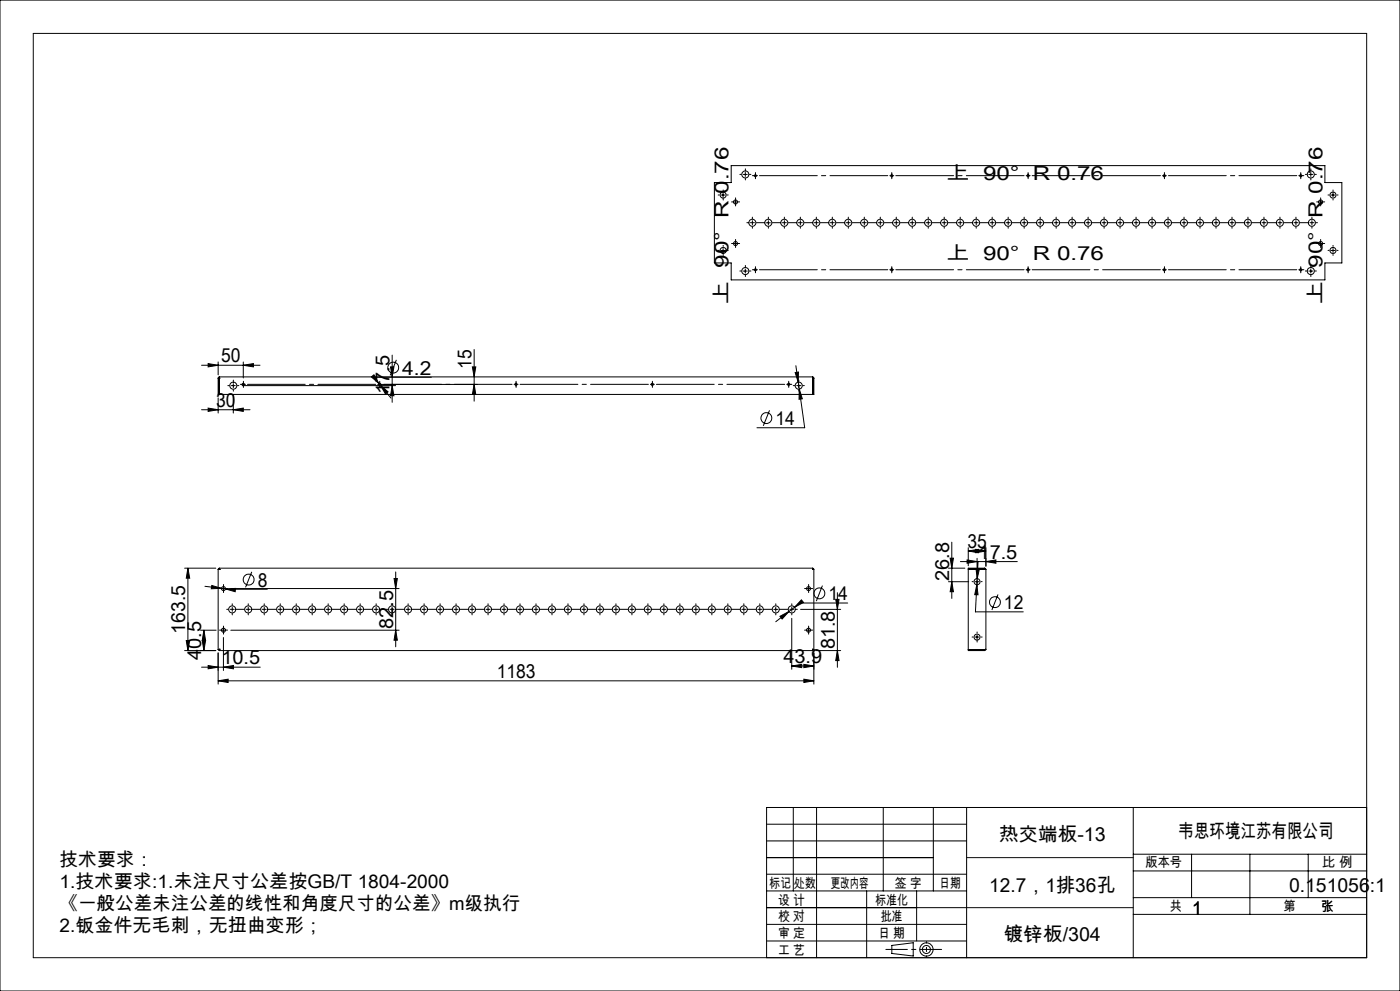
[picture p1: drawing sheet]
<svg xmlns="http://www.w3.org/2000/svg" width="420mm" height="297mm" viewBox="0 0 420 297" stroke-linecap="round" stroke-linejoin="round" font-family="sans-serif">
<g fill="none" stroke="#000" stroke-width=".3">
<path d="M0 0h420v297h-420zM216.3 58.5h1.3M216.9 57.9v1.2M219.4 49.6h178.1v5.1h5.1v24.1h-5.1v5.1h-178.1v-5.1h-5.1v-24.1h5.1zM220.7 59.9v1.2M223 52.3h1.2M223.6 51.7v1.2M348.7 52.7h1.2M349.3 52.1v1.2M392.6 52.3h1.2M393.2 51.7v1.2M396.2 59.9v1.2"/>
<path d="M399.3 58.5h1.2M399.9 57.9v1.2M216.3 75.1h1.3M216.9 74.5v1.2M220.1 73h1.2M220.1 60.5h1.2M220.7 72.4v1.2M229.9 66.8h1.2M230.5 66.1v1.3M395.6 73h1.2M395.6 60.5h1.2M396.2 72.4v1.2"/>
<path d="M399.3 75.1h1.2M399.9 74.5v1.2M223 81.2h1.2M223.6 80.6v1.2M348.7 80.9h1.2M349.3 80.3v1.2M392.6 81.2h1.2M393.2 80.6v1.2M60.5 109.5h17.5M62.4 109l3 .5-3 .5zM65.4 119.2v4.6M65.4 113.3v4.9h178.8v-4.9"/>
<path d="M65.4 113.3h.4M65.4 108.5v3.9M65.8 113.3h.1M65.8 113.3v4.9M65.9 113l-.1 .3M65.9 113l-.5 .3M65.9 113h177.8M69.4 115.6h1.2M70 118.2v5.6M70 115v1.2M72.6 115.6h46.1M73 109.5l3-.5v1z"/>
<path d="M73 108.5v4.8M111.4 113l.8-.7 1.5 2.7zM113.3 115.2h29.9M113.7 115l.4 .5M113.9 114.6v1.2M114.1 115.5l2.3 1.9-.8 .7zM114.1 115.5l3.2 3.8M117.2 110h1l-.5 3zM117.7 115.6l.5 3h-1zM117.7 106.4v14.2M118.9 107.8l-1.8 4.7M129.4 113.1h-17.3l1.6 1.9"/>
<path d="M141.7 110h1l-.5 3zM142.2 115.2l.5 3h-1zM142.2 104.7v15.5M238.5 111.7l1-.2v3zM238.8 109.6l.7 4.9M239 115.6h1.2M239.5 114.5l.3 2.1M239.6 115v1.2M239.8 116.6l.9 2.9-1 .2zM239.8 116.6l1.6 11.6h-14.3M243.7 113l.1 .3M243.7 113l.5 .3"/>
<path d="M243.8 113.3h.1M243.8 113.3v4.9M243.9 113.3h.3M243.9 113.3v4.9M60.5 122.8h14.5M62.4 122.3l3 .5-3 .5zM70 122.8l3-.5v1zM230.9 123l-1.9 4.6M55.4 170.3h9.3M56.4 170.3v24.7M56.4 170.3l.5 3h-1zM61.5 175.7l4.9 .6"/>
<path d="M63.5 175.5l2.9 .8-3 .2zM65.4 170.6l.5 .1M65.4 170.6v24.1M65.8 170.3l.1 .4M65.8 170.3h178M65.9 170.7h.1M66.4 176.3l1.2 .2M66.4 176.4h1.2M67 175.8v1.2M67.6 176.5l3.1-.1-.1 .9zM67.6 176.5l12.6 .1M69.3 176.4h50.4"/>
<path d="M75.5 171.4l-1.8 4.6M118.2 173.4h1l-.5 3zM118.7 171.4v22.4M240.4 179.8l.7 .7-2.7 1.5zM242 176.4h1.2M242.6 175.8v1.2M243.7 170.7h.1M243.8 170.3l-.1 .4M244.2 170.6l-.5 .1M244.2 170.6v24.1M246.7 175.5l-1.8 4.7M250.7 179.6h1l-.5 3z"/>
<path d="M251.2 177.6v22.4M284.6 174.3h6M284.6 170.3h4.9M285 167.3h1l-.5 3zM285.5 162.5v16.8M285.5 174.3l.5 3h-1zM288.1 168.3h17.1M290.1 167.8l3 .5-3 .5zM290.5 165.1l3-.5v1.1zM290.5 164.1v5.5M290.5 165.1h5.3M290.5 170.6h4.8"/>
<path d="M292.5 174.3h1.2M292.8 164.6l3 .5-3 .6zM292.8 170.4l1 .1-.6 2.9zM293.1 175.2l.3 3.1-1-.1zM293.1 175.2l-.5 8.2h14.4M293.1 167.3v4.5M293.1 173.7v1.2M293.2 173.4l-.1 1.8M293.4 168.4l-.2 5M295.3 170.6h.1M295.3 170.6l.5 .1M295.3 170.3l.5 .4"/>
<path d="M295.3 170.3h-4.8v24.7h4.8M295.3 170.3v.3M295.8 168.3l3-.5v1zM295.8 164.1v5.6M295.8 170.7v23.9M299.4 178.1l-1.8 4.7M55.4 195h9.3M55.9 192h1l-.5 3zM60.2 188.9h4.6M60.5 200h17.6M60.7 192h1l-.5 3zM61.2 188.9v6.1"/>
<path d="M61.2 188.9l.5 3h-1zM62.4 199.5l3 .5-3 .4zM65.4 195.7v9.3M65.4 194.7h.4M65.8 195h178M65.8 194.7v.3M65.9 194.6l-.5 .1M65.9 194.6l-.1 .1M65.9 194.6l-.1 .4M65.9 194.6h.1M66.4 188.9h1.2M67 200l3-.5v.9z"/>
<path d="M67 188.3v1.2M67 191.1v9.8M69.3 188.9h50.4M118.7 188.9l.5 3h-1zM232.1 182.6h1.2M232.7 182v1.2M234 184.7l2.7-1.4-2.1 2.2zM236.7 183.3l-4 3M237.5 199.6l3-.5v1zM237.5 185.3v15.3M237.5 199.6h6.7M238.4 182l-1.7 1.3"/>
<path d="M240.2 182.6h12M241.2 199.1l3 .5-3 .5zM242 188.9h1.2M242.6 188.3v1.2M243.7 194.6l.5 .1M243.7 194.6l.1 .4M243.7 194.6h.1M244.2 195.7v9.3M244.9 195h7.3M251.2 195l.5 3h-1zM254.3 180.7h-14.3l-1.6 1.3M290.5 194.7h4.8"/>
<path d="M292.5 190.9h1.2M293.1 190.3v1.3M295.3 194.7h.1M295.3 194.7v.3M295.4 194.7h-.1M295.8 194.6l-.5 .1M295.8 194.6l-.5 .4M65.4 204l3-.5v1zM65.4 204h178.8M241.2 203.5l3 .5-3 .5zM230 257h50M230 252h60"/>
<path d="M230 247h60M230 242h180v45h-180zM238 242v25M245 242v45M265 242v25M280 242v25M290 242v45M340 242v45M340 256h70M357.5 256v13M375 256v18M392.5 256v13"/>
<path d="M230 277h60M230 272h60M230 262h60M230 267h60M260 267v20M275 267v15M340 274h70M340 269h70M340 261h70M230 282h60M267.5 283.3l6.5-.8v4l-6.5-.8z"/>
<circle cx="216.9" cy="58.5" r=".91"/>
<circle cx="223.6" cy="52.3" r="1.06"/>
<circle cx="226.6" cy="52.7" r=".31"/>
<circle cx="267.5" cy="52.7" r=".32"/>
<circle cx="308.4" cy="52.7" r=".32"/>
<circle cx="349.3" cy="52.7" r=".31"/>
<circle cx="390.2" cy="52.7" r=".32"/>
<circle cx="393.2" cy="52.3" r="1.06"/>
<circle cx="399.9" cy="58.5" r=".9"/>
<circle cx="216.9" cy="75" r=".9"/>
<circle cx="220.7" cy="60.5" r=".6"/>
<circle cx="220.7" cy="73" r=".6"/>
<circle cx="225.7" cy="66.8" r="1.05"/>
<circle cx="230.5" cy="66.8" r="1.05"/>
<circle cx="235.3" cy="66.8" r="1.05"/>
<circle cx="240.1" cy="66.8" r="1.05"/>
<circle cx="244.9" cy="66.8" r="1.05"/>
<circle cx="249.7" cy="66.8" r="1.05"/>
<circle cx="254.5" cy="66.8" r="1.06"/>
<circle cx="259.3" cy="66.8" r="1.06"/>
<circle cx="264.1" cy="66.8" r="1.06"/>
<circle cx="268.8" cy="66.8" r="1.06"/>
<circle cx="273.6" cy="66.8" r="1.06"/>
<circle cx="278.4" cy="66.8" r="1.06"/>
<circle cx="283.2" cy="66.8" r="1.06"/>
<circle cx="288" cy="66.8" r="1.06"/>
<circle cx="292.8" cy="66.8" r="1.06"/>
<circle cx="297.6" cy="66.8" r="1.06"/>
<circle cx="302.4" cy="66.8" r="1.06"/>
<circle cx="307.2" cy="66.8" r="1.06"/>
<circle cx="312" cy="66.8" r="1.06"/>
<circle cx="316.8" cy="66.8" r="1.06"/>
<circle cx="321.6" cy="66.8" r="1.05"/>
<circle cx="326.4" cy="66.8" r="1.05"/>
<circle cx="331.2" cy="66.8" r="1.05"/>
<circle cx="336" cy="66.8" r="1.05"/>
<circle cx="340.8" cy="66.8" r="1.05"/>
<circle cx="345.6" cy="66.8" r="1.05"/>
<circle cx="350.4" cy="66.8" r="1.06"/>
<circle cx="355.2" cy="66.8" r="1.06"/>
<circle cx="360" cy="66.8" r="1.06"/>
<circle cx="364.8" cy="66.8" r="1.06"/>
<circle cx="369.6" cy="66.8" r="1.06"/>
<circle cx="374.4" cy="66.8" r="1.06"/>
<circle cx="379.2" cy="66.8" r="1.06"/>
<circle cx="384" cy="66.8" r="1.06"/>
<circle cx="388.8" cy="66.8" r="1.06"/>
<circle cx="393.6" cy="66.8" r="1.06"/>
<circle cx="396.2" cy="73" r=".61"/>
<circle cx="396.2" cy="60.5" r=".61"/>
<circle cx="399.9" cy="75.1" r=".91"/>
<circle cx="223.6" cy="81.2" r="1.06"/>
<circle cx="226.6" cy="80.8" r=".31"/>
<circle cx="267.5" cy="80.9" r=".32"/>
<circle cx="308.4" cy="80.9" r=".32"/>
<circle cx="349.3" cy="80.8" r=".31"/>
<circle cx="390.2" cy="80.9" r=".32"/>
<circle cx="393.2" cy="81.2" r="1.06"/>
<circle cx="70" cy="115.6" r="1.05"/>
<circle cx="73" cy="115.2" r=".32"/>
<circle cx="113.9" cy="115.2" r=".32"/>
<circle cx="118" cy="110.2" r="1.63"/>
<circle cx="154.8" cy="115.2" r=".31"/>
<circle cx="195.7" cy="115.2" r=".32"/>
<circle cx="236.6" cy="115.2" r=".32"/>
<circle cx="239.6" cy="115.6" r="1.05"/>
<circle cx="229.9" cy="125.3" r="1.63"/>
<circle cx="67" cy="176.4" r=".59"/>
<circle cx="74.6" cy="173.7" r="1.64"/>
<circle cx="242.6" cy="176.4" r=".59"/>
<circle cx="245.8" cy="177.8" r="1.63"/>
<circle cx="293.1" cy="174.3" r=".91"/>
<circle cx="67" cy="188.9" r=".6"/>
<circle cx="69.7" cy="182.6" r="1.07"/>
<circle cx="74.5" cy="182.6" r="1.07"/>
<circle cx="79.2" cy="182.6" r="1.05"/>
<circle cx="84" cy="182.6" r="1.06"/>
<circle cx="88.8" cy="182.6" r="1.06"/>
<circle cx="93.6" cy="182.6" r="1.06"/>
<circle cx="98.4" cy="182.6" r="1.06"/>
<circle cx="103.2" cy="182.6" r="1.06"/>
<circle cx="108" cy="182.6" r="1.06"/>
<circle cx="112.8" cy="182.6" r="1.07"/>
<circle cx="117.6" cy="182.6" r="1.07"/>
<circle cx="122.4" cy="182.6" r="1.07"/>
<circle cx="127.2" cy="182.6" r="1.07"/>
<circle cx="132" cy="182.6" r="1.07"/>
<circle cx="136.8" cy="182.6" r="1.07"/>
<circle cx="141.6" cy="182.6" r="1.07"/>
<circle cx="146.4" cy="182.6" r="1.07"/>
<circle cx="151.2" cy="182.6" r="1.07"/>
<circle cx="156" cy="182.6" r="1.07"/>
<circle cx="160.8" cy="182.6" r="1.07"/>
<circle cx="165.6" cy="182.6" r="1.07"/>
<circle cx="170.4" cy="182.6" r="1.07"/>
<circle cx="175.2" cy="182.6" r="1.07"/>
<circle cx="180" cy="182.6" r="1.06"/>
<circle cx="184.8" cy="182.6" r="1.06"/>
<circle cx="189.5" cy="182.6" r="1.06"/>
<circle cx="194.3" cy="182.6" r="1.06"/>
<circle cx="199.1" cy="182.6" r="1.06"/>
<circle cx="203.9" cy="182.6" r="1.06"/>
<circle cx="208.7" cy="182.6" r="1.06"/>
<circle cx="213.5" cy="182.6" r="1.07"/>
<circle cx="218.3" cy="182.6" r="1.07"/>
<circle cx="223.1" cy="182.6" r="1.07"/>
<circle cx="227.9" cy="182.6" r="1.07"/>
<circle cx="232.7" cy="182.6" r="1.07"/>
<circle cx="237.5" cy="182.6" r="1.07"/>
<circle cx="242.6" cy="188.9" r=".6"/>
<circle cx="293.1" cy="190.9" r=".91"/>
<circle cx="298.5" cy="180.5" r="1.63"/>
<circle cx="277.9" cy="284.6" r="2"/>
<circle cx="277.9" cy="284.6" r="1.22"/>
</g>
<g fill="none" stroke="#000" stroke-width=".3" stroke-dasharray="30.5 1.3 1.3 1.3">
<path d="M215.7 58.4h-.3M217 57.2v-.3M217 59.7v.3M218.2 58.4h.3M220.7 59.9v-.6M222.4 52.3h-.4M223.6 51.1v-.5M223.6 53.5v.4M224.8 52.3h.5M226 52.6h-.3M226.6 52.6v-.6M226.6 52.6h-.6"/>
<path d="M226.6 52.6v.6M226.6 52.6h.6M226.6 52v-.3M226.6 53.2v.4M267.5 52.6v-.6M267.5 52.6h-.6M267.5 52.6v.6M267.5 52.6h.6M267.5 52v-.3M267.5 53.2v.4M308.4 52.6v-.6M308.4 52.6h-.6"/>
<path d="M308.4 52.6v.6M308.4 52.6h.6M308.4 52v-.3M308.4 53.2v.4M349.3 52v-.3M349.3 53.2v.4M390.2 52.6v-.6M390.2 52.6h-.6M390.2 52.6v.6M390.2 52.6h.6M390.2 52v-.3M390.2 53.2v.4"/>
<path d="M390.8 52.6h.4M392 52.3h-.4M393.3 51.1v-.5M393.3 53.5v.4M394.5 52.3h.4M396.2 59.9v-.6M398.7 58.4h-.3M399.9 57.2v-.3M399.9 59.7v.3M401.1 58.4h.3M215.7 75h-.3M217 73.8v-.3"/>
<path d="M217 76.3v.3M218.2 75h.3M220.1 73h-.6M220.1 60.5h-.6M220.7 72.4v-.6M220.7 73.6v.6M220.7 61.1v.6M221.3 73h.6M221.3 60.5h.6M224.5 66.7h-.4M225.7 66.7v-.6M225.7 66.7h-.6"/>
<path d="M225.7 66.7v.6M225.7 66.7h.6M225.7 65.5v-.4M225.7 68v.4M226.9 66.7h2.4M230.5 65.5v-.4M230.5 68v.4M231.7 66.7h2.4M235.3 66.7v-.6M235.3 66.7h-.6M235.3 66.7v.6M235.3 66.7h.6"/>
<path d="M235.3 65.5v-.4M235.3 68v.4M236.5 66.7h2.4M240.1 66.7v-.6M240.1 66.7h-.6M240.1 66.7v.6M240.1 66.7h.6M240.1 65.5v-.4M240.1 68v.4M241.3 66.7h2.4M244.9 66.7v-.6M244.9 66.7h-.6"/>
<path d="M244.9 66.7v.6M244.9 66.7h.6M244.9 65.5v-.4M244.9 68v.4M246.1 66.7h2.4M249.7 66.7v-.6M249.7 66.7h-.6M249.7 66.7v.6M249.7 66.7h.6M249.7 65.5v-.4M249.7 68v.4M250.9 66.7h2.4"/>
<path d="M254.5 66.7v-.6M254.5 66.7h-.6M254.5 66.7v.6M254.5 66.7h.6M254.5 65.5v-.4M254.5 68v.4M255.7 66.7h2.4M259.3 66.7v-.6M259.3 66.7h-.6M259.3 66.7v.6M259.3 66.7h.6M259.3 65.5v-.4"/>
<path d="M259.3 68v.4M260.5 66.7h2.4M264.1 66.7v-.6M264.1 66.7h-.6M264.1 66.7v.6M264.1 66.7h.6M264.1 65.5v-.4M264.1 68v.4M265.3 66.7h2.4M268.9 66.7v-.6M268.9 66.7h-.6M268.9 66.7v.6"/>
<path d="M268.9 66.7h.6M268.9 65.5v-.4M268.9 68v.4M270.1 66.7h2.4M273.7 66.7v-.6M273.7 66.7h-.6M273.7 66.7v.6M273.7 66.7h.6M273.7 65.5v-.4M273.7 68v.4M274.9 66.7h2.4M278.5 66.7v-.6"/>
<path d="M278.5 66.7h-.6M278.5 66.7v.6M278.5 66.7h.6M278.5 65.5v-.4M278.5 68v.4M279.7 66.7h2.4M283.3 66.7v-.6M283.3 66.7h-.6M283.3 66.7v.6M283.3 66.7h.6M283.3 65.5v-.4M283.3 68v.4"/>
<path d="M284.5 66.7h2.4M288.1 66.7v-.6M288.1 66.7h-.6M288.1 66.7v.6M288.1 66.7h.6M288.1 65.5v-.4M288.1 68v.4M289.3 66.7h2.4M292.9 66.7v-.6M292.9 66.7h-.6M292.9 66.7v.6M292.9 66.7h.6"/>
<path d="M292.9 65.5v-.4M292.9 68v.4M294.1 66.7h2.3M297.7 66.7v-.6M297.7 66.7h-.6M297.7 66.7v.6M297.7 66.7h.6M297.7 65.5v-.4M297.7 68v.4M298.9 66.7h2.3M302.5 66.7v-.6M302.5 66.7h-.7"/>
<path d="M302.5 66.7v.6M302.5 66.7h.6M302.5 65.5v-.4M302.5 68v.4M303.7 66.7h2.3M307.2 66.7v-.6M307.2 66.7h-.6M307.2 66.7v.6M307.2 66.7h.7M307.2 65.5v-.4M307.2 68v.4M308.5 66.7h2.3"/>
<path d="M312 66.7v-.6M312 66.7h-.6M312 66.7v.6M312 66.7h.6M312 65.5v-.4M312 68v.4M313.3 66.7h2.3M316.8 66.7v-.6M316.8 66.7h-.6M316.8 66.7v.6M316.8 66.7h.6M316.8 65.5v-.4"/>
<path d="M316.8 68v.4M318 66.7h2.4M321.6 66.7v-.6M321.6 66.7h-.6M321.6 66.7v.6M321.6 66.7h.6M321.6 65.5v-.4M321.6 68v.4M322.8 66.7h2.4M326.4 66.7v-.6M326.4 66.7h-.6M326.4 66.7v.6"/>
<path d="M326.4 66.7h.6M326.4 65.5v-.4M326.4 68v.4M327.6 66.7h2.4M331.2 66.7v-.6M331.2 66.7h-.6M331.2 66.7v.6M331.2 66.7h.6M331.2 65.5v-.4M331.2 68v.4M332.4 66.7h2.4M336 66.7v-.6"/>
<path d="M336 66.7h-.6M336 66.7v.6M336 66.7h.6M336 65.5v-.4M336 68v.4M337.2 66.7h2.4M340.8 66.7v-.6M340.8 66.7h-.6M340.8 66.7v.6M340.8 66.7h.6M340.8 65.5v-.4M340.8 68v.4"/>
<path d="M342 66.7h2.4M345.6 66.7v-.6M345.6 66.7h-.6M345.6 66.7v.6M345.6 66.7h.6M345.6 65.5v-.4M345.6 68v.4M346.8 66.7h2.4M350.4 66.7v-.6M350.4 66.7h-.6M350.4 66.7v.6M350.4 66.7h.6"/>
<path d="M350.4 65.5v-.4M350.4 68v.4M351.6 66.7h2.4M355.2 66.7v-.6M355.2 66.7h-.6M355.2 66.7v.6M355.2 66.7h.6M355.2 65.5v-.4M355.2 68v.4M356.4 66.7h2.4M360 66.7v-.6M360 66.7h-.6"/>
<path d="M360 66.7v.6M360 66.7h.6M360 65.5v-.4M360 68v.4M361.2 66.7h2.4M364.8 66.7v-.6M364.8 66.7h-.6M364.8 66.7v.6M364.8 66.7h.6M364.8 65.5v-.4M364.8 68v.4M366 66.7h2.4"/>
<path d="M369.6 66.7v-.6M369.6 66.7h-.6M369.6 66.7v.6M369.6 66.7h.6M369.6 65.5v-.4M369.6 68v.4M370.8 66.7h2.4M374.4 66.7v-.6M374.4 66.7h-.6M374.4 66.7v.6M374.4 66.7h.6M374.4 65.5v-.4"/>
<path d="M374.4 68v.4M375.6 66.7h2.4M379.2 66.7v-.6M379.2 66.7h-.6M379.2 66.7v.6M379.2 66.7h.6M379.2 65.5v-.4M379.2 68v.4M380.4 66.7h2.4M384 66.7v-.6M384 66.7h-.6M384 66.7v.6"/>
<path d="M384 66.7h.6M384 65.5v-.4M384 68v.4M385.2 66.7h2.4M388.8 66.7v-.6M388.8 66.7h-.6M388.8 66.7v.6M388.8 66.7h.6M388.8 65.5v-.4M388.8 68v.4M390 66.7h2.4M393.6 66.7v-.6"/>
<path d="M393.6 66.7h-.6M393.6 66.7v.6M393.6 66.7h.6M393.6 65.5v-.4M393.6 68v.4M394.8 66.7h.4M395.6 73h-.6M395.6 60.5h-.6M396.2 72.4v-.6M396.2 73.6v.6M396.2 61.1v.6M396.8 73h.6"/>
<path d="M396.8 60.5h.6M398.7 75h-.3M399.9 73.8v-.3M399.9 76.3v.3M401.1 75h.3M222.4 81.2h-.4M223.6 80v-.4M223.6 82.4v.5M224.8 81.2h.5M226 80.8h-.3M226.6 80.8v-.6M226.6 80.8h-.6"/>
<path d="M226.6 80.8v.6M226.6 80.8h.6M226.6 80.2v-.3M226.6 81.4v.4M267.5 80.8v-.6M267.5 80.8h-.6M267.5 80.8v.6M267.5 80.8h.6M267.5 80.2v-.3M267.5 81.4v.4M308.4 80.8v-.6M308.4 80.8h-.6"/>
<path d="M308.4 80.8v.6M308.4 80.8h.6M308.4 80.2v-.3M308.4 81.4v.4M349.3 80.2v-.3M349.3 81.4v.4M390.2 80.8v-.6M390.2 80.8h-.6M390.2 80.8v.6M390.2 80.8h.6M390.2 80.2v-.3M390.2 81.4v.4"/>
<path d="M390.8 80.8h.4M392 81.2h-.4M393.3 80v-.4M393.3 82.4v.5M394.5 81.2h.4M68.8 115.6h-.5M70 114.4v-.5M70 116.8v.4M71.2 115.6h.5M72.4 115.2h-.3M73 115.2v-.6M73 115.2h-.6"/>
<path d="M73 115.2v.6M73 115.2h.6M73 114.6v-.3M73 115.8v.3M113.9 114.6v-.3M113.9 115.8v.3M154.8 115.2v-.6M154.8 115.2h-.6M154.8 115.2v.6M154.8 115.2h.6M154.8 114.6v-.3M154.8 115.8v.3"/>
<path d="M195.7 115.2v-.6M195.7 115.2h-.6M195.7 115.2v.6M195.7 115.2h.6M195.7 114.6v-.3M195.7 115.8v.3M236.6 115.2v-.6M236.6 115.2h-.6M236.6 115.2v.6M236.6 115.2h.6M236.6 114.6v-.3M236.6 115.8v.3"/>
<path d="M237.2 115.2h.3M238.4 115.6h-.4M239.6 114.4v-.5M239.6 116.8v.4M240.8 115.6h.5M66.5 176.4h-.7M67.1 175.8v-.6M67.1 177v.6M67.7 176.4h.6M242 176.4h-.6M242.6 175.8v-.6M242.6 177v.6"/>
<path d="M243.2 176.4h.6M291.9 174.3h-.3M293.1 173.1v-.3M293.1 175.5v.3M294.3 174.3h.3M66.5 188.8h-.7M67.1 188.2v-.6M67.1 189.5v.6M67.7 188.8h.6M68.5 182.6h-.5M69.7 182.6v-.6M69.7 182.6h-.6"/>
<path d="M69.7 182.6v.6M69.7 182.6h.6M69.7 181.4v-.4M69.7 183.8v.5M70.9 182.6h2.4M74.5 182.6v-.6M74.5 182.6h-.6M74.5 182.6v.6M74.5 182.6h.6M74.5 181.4v-.4M74.5 183.8v.5M75.7 182.6h2.4"/>
<path d="M79.3 182.6v-.6M79.3 182.6h-.6M79.3 182.6v.6M79.3 182.6h.6M79.3 181.4v-.4M79.3 183.8v.5M80.5 182.6h2.4M84.1 182.6v-.6M84.1 182.6h-.6M84.1 182.6v.6M84.1 182.6h.6M84.1 181.4v-.4"/>
<path d="M84.1 183.8v.5M85.3 182.6h2.4M88.9 182.6v-.6M88.9 182.6h-.6M88.9 182.6v.6M88.9 182.6h.6M88.9 181.4v-.4M88.9 183.8v.5M90.1 182.6h2.3M93.7 182.6v-.6M93.7 182.6h-.6M93.7 182.6v.6"/>
<path d="M93.7 182.6h.6M93.7 181.4v-.4M93.7 183.8v.5M94.9 182.6h2.3M98.5 182.6v-.6M98.5 182.6h-.7M98.5 182.6v.6M98.5 182.6h.6M98.5 181.4v-.4M98.5 183.8v.5M99.7 182.6h2.3M103.3 182.6v-.6"/>
<path d="M103.3 182.6h-.7M103.3 182.6v.6M103.3 182.6h.6M103.3 181.4v-.4M103.3 183.8v.5M104.5 182.6h2.3M108 182.6v-.6M108 182.6h-.6M108 182.6v.6M108 182.6h.7M108 181.4v-.4M108 183.8v.5"/>
<path d="M109.3 182.6h2.3M112.8 182.6v-.6M112.8 182.6h-.6M112.8 182.6v.6M112.8 182.6h.6M112.8 181.4v-.4M112.8 183.8v.5M114.1 182.6h2.3M117.6 182.6v-.6M117.6 182.6h-.6M117.6 182.6v.6M117.6 182.6h.6"/>
<path d="M117.6 181.4v-.4M117.6 183.8v.5M118.8 182.6h2.4M122.4 182.6v-.6M122.4 182.6h-.6M122.4 182.6v.6M122.4 182.6h.6M122.4 181.4v-.4M122.4 183.8v.5M123.6 182.6h2.4M127.2 182.6v-.6M127.2 182.6h-.6"/>
<path d="M127.2 182.6v.6M127.2 182.6h.6M127.2 181.4v-.4M127.2 183.8v.5M128.4 182.6h2.4M132 182.6v-.6M132 182.6h-.6M132 182.6v.6M132 182.6h.6M132 181.4v-.4M132 183.8v.5M133.2 182.6h2.4"/>
<path d="M136.8 182.6v-.6M136.8 182.6h-.6M136.8 182.6v.6M136.8 182.6h.6M136.8 181.4v-.4M136.8 183.8v.5M138 182.6h2.4M141.6 182.6v-.6M141.6 182.6h-.6M141.6 182.6v.6M141.6 182.6h.6M141.6 181.4v-.4"/>
<path d="M141.6 183.8v.5M142.8 182.6h2.4M146.4 182.6v-.6M146.4 182.6h-.6M146.4 182.6v.6M146.4 182.6h.6M146.4 181.4v-.4M146.4 183.8v.5M147.6 182.6h2.4M151.2 182.6v-.6M151.2 182.6h-.6M151.2 182.6v.6"/>
<path d="M151.2 182.6h.6M151.2 181.4v-.4M151.2 183.8v.5M152.4 182.6h2.4M156 182.6v-.6M156 182.6h-.6M156 182.6v.6M156 182.6h.6M156 181.4v-.4M156 183.8v.5M157.2 182.6h2.4M160.8 182.6v-.6"/>
<path d="M160.8 182.6h-.6M160.8 182.6v.6M160.8 182.6h.6M160.8 181.4v-.4M160.8 183.8v.5M162 182.6h2.4M165.6 182.6v-.6M165.6 182.6h-.6M165.6 182.6v.6M165.6 182.6h.6M165.6 181.4v-.4M165.6 183.8v.5"/>
<path d="M166.8 182.6h2.4M170.4 182.6v-.6M170.4 182.6h-.6M170.4 182.6v.6M170.4 182.6h.6M170.4 181.4v-.4M170.4 183.8v.5M171.6 182.6h2.4M175.2 182.6v-.6M175.2 182.6h-.6M175.2 182.6v.6M175.2 182.6h.6"/>
<path d="M175.2 181.4v-.4M175.2 183.8v.5M176.4 182.6h2.4M180 182.6v-.6M180 182.6h-.6M180 182.6v.6M180 182.6h.6M180 181.4v-.4M180 183.8v.5M181.2 182.6h2.4M184.8 182.6v-.6M184.8 182.6h-.6"/>
<path d="M184.8 182.6v.6M184.8 182.6h.6M184.8 181.4v-.4M184.8 183.8v.5M186 182.6h2.4M189.6 182.6v-.6M189.6 182.6h-.6M189.6 182.6v.6M189.6 182.6h.6M189.6 181.4v-.4M189.6 183.8v.5M190.8 182.6h2.4"/>
<path d="M194.4 182.6v-.6M194.4 182.6h-.6M194.4 182.6v.6M194.4 182.6h.6M194.4 181.4v-.4M194.4 183.8v.5M195.6 182.6h2.4M199.2 182.6v-.6M199.2 182.6h-.6M199.2 182.6v.6M199.2 182.6h.6M199.2 181.4v-.4"/>
<path d="M199.2 183.8v.5M200.4 182.6h2.4M204 182.6v-.6M204 182.6h-.6M204 182.6v.6M204 182.6h.6M204 181.4v-.4M204 183.8v.5M205.2 182.6h2.4M208.8 182.6v-.6M208.8 182.6h-.6M208.8 182.6v.6"/>
<path d="M208.8 182.6h.6M208.8 181.4v-.4M208.8 183.8v.5M210 182.6h2.4M213.6 182.6v-.6M213.6 182.6h-.6M213.6 182.6v.6M213.6 182.6h.6M213.6 181.4v-.4M213.6 183.8v.5M214.8 182.6h2.3M218.4 182.6v-.6"/>
<path d="M218.4 182.6h-.6M218.4 182.6v.6M218.4 182.6h.6M218.4 181.4v-.4M218.4 183.8v.5M219.6 182.6h2.3M223.2 182.6v-.6M223.2 182.6h-.7M223.2 182.6v.6M223.2 182.6h.6M223.2 181.4v-.4M223.2 183.8v.5"/>
<path d="M224.4 182.6h2.3M227.9 182.6v-.6M227.9 182.6h-.6M227.9 182.6v.6M227.9 182.6h.7M227.9 181.4v-.4M227.9 183.8v.5M229.2 182.6h2.3M232.7 181.4v-.4M232.7 183.8v.5M234 182.6h2.3M237.5 182.6v-.6"/>
<path d="M237.5 182.6h-.6M237.5 182.6v.6M237.5 182.6h.6M237.5 181.4v-.4M237.5 183.8v.5M238.7 182.6h.5M242 188.8h-.6M242.6 188.2v-.6M242.6 189.5v.6M243.2 188.8h.6M291.9 190.9h-.3M293.1 189.7v-.3"/>
<path d="M293.1 192.1v.3M294.3 190.9h.3"/>
</g>
<path d="M227.8 52.6h38.5M268.7 52.6h38.5M309.6 52.6h38.5M350.5 52.6h38.5M227.8 80.8h38.5M268.7 80.8h38.5M309.6 80.8h38.5M350.5 80.8h38.5M74.2 115.2h38.5M115.1 115.2h38.5M156 115.2h38.5M196.9 115.2h38.5" fill="none" stroke="#000" stroke-width=".3" stroke-dasharray="30.5 1.3 1.3 1.3" stroke-dashoffset="13.1"/>
<path d="M265.8 284.5h16.7" fill="none" stroke="#000" stroke-width=".3" stroke-dasharray="30.5 1.3 1.3 1.3" stroke-dashoffset="24"/>
<path d="M277.9 282.2v4.7" fill="none" stroke="#000" stroke-width=".3" stroke-dasharray="30.5 1.3 1.3 1.3" stroke-dashoffset="30"/>
<path d="M10 10h400v277h-400zM290 257h50M290 272h50" fill="none" stroke="#0a0605" stroke-width=".3"/>
<g fill="#000">
<path d="M285 167.3h1l-.5 3zM285.5 174.3l.5 3h-1z"/>
<path d="M290.5 165.1l3-.5v1.1zM292.8 164.6l3 .5-3 .6z"/>
<path d="M55.9 192h1l-.5 3zM56.4 170.3l.5 3h-1zM251.2 195l.5 3h-1zM250.7 179.6h1l-.5 3zM118.7 188.9l.5 3h-1zM118.2 173.4h1l-.5 3zM60.7 192h1l-.5 3zM61.2 188.9l.5 3h-1zM142.2 115.2l.5 3h-1zM141.7 110h1l-.5 3zM117.7 115.6l.5 3h-1zM117.2 110h1l-.5 3z"/>
<path d="M237.5 199.6l3-.5v1zM241.2 199.1l3 .5-3 .5zM234 184.7l.6 .8 2.1-2.2zM240.4 179.8l-2 2.2 2.7-1.5zM62.4 199.5l3 .5-3 .4zM67 200l3-.5v.9zM63.5 175.5l-.1 1 3-.2zM67.6 176.5l3 .8 .1-.9zM290.1 167.8l3 .5-3 .5zM295.8 168.3l3-.5v1zM292.8 170.4l.4 3 .6-2.9zM293.1 175.2l-.7 3 1 .1zM62.4 109l3 .5-3 .5zM73 109.5l3-.5v1zM238.5 111.7l1 2.8v-3zM239.8 116.6l-.1 3.1 1-.2zM114.1 115.5l1.5 2.6 .8-.7zM111.4 113l2.3 2-1.5-2.7z"/>
<path d="M241.2 203.5l3 .5-3 .5zM65.4 204l3-.5v1zM70 122.8l3-.5v1zM62.4 122.3l3 .5-3 .5z"/>
</g>
<g font-size="5.8">
<text x="283.7" y="53.8">上 90° R 0.76</text>
<text x="283.7" y="78">上 90° R 0.76</text>
<text x="218.6" y="91.5" transform="rotate(-90 218.6 91.5)">上 90° R 0.76</text>
<text x="396.8" y="91.5" transform="rotate(-90 396.8 91.5)">上 90° R 0.76</text>
<text x="66.3" y="108.6">50</text>
<text x="120.7" y="112.2">4.2</text>
<text x="141.4" y="110.6" transform="rotate(-90 141.4 110.6)">15</text>
<text x="116.9" y="118" transform="rotate(-90 116.9 118)">17.5</text>
<text x="64.8" y="122">30</text>
<text x="232.6" y="127.4">14</text>
<text x="290.2" y="164.3">35</text>
<text x="293.6" y="167.5">17.5</text>
<text x="77.3" y="175.8">8</text>
<text x="248.5" y="179.9">14</text>
<text x="284.7" y="174.1" transform="rotate(-90 284.7 174.1)">26.8</text>
<text x="301.2" y="182.5">12</text>
<text x="55.6" y="189.9" transform="rotate(-90 55.6 189.9)">163.5</text>
<text x="117.9" y="188.4" transform="rotate(-90 117.9 188.4)">82.5</text>
<text x="60.4" y="197.7" transform="rotate(-90 60.4 197.7)">40.5</text>
<text x="250.4" y="194.6" transform="rotate(-90 250.4 194.6)">81.8</text>
<text x="66.4" y="199.1">10.5</text>
<text x="149" y="203.2">1183</text>
<text x="235" y="198.8">43.9</text>
<text x="353.6" y="251.1">韦思环境江苏有限公司</text>
<text x="299.7" y="252.1">热交端板-13</text>
<text x="296.8" y="267.2">12.7，1排36孔</text>
<text x="386.7" y="267.2">0.151056:1</text>
<text x="357.6" y="274.2">1</text>
<text x="301.2" y="282.1">镀锌板/304</text>
</g>
<g font-size="5.6">
<text x="17.9" y="259.4">技术要求：</text>
<text x="17.9" y="266.1">1.技术要求:1.未注尺寸公差按GB/T 1804-2000</text>
<text x="17.9" y="272.7">《一般公差未注公差的线性和角度尺寸的公差》m级执行</text>
<text x="17.9" y="279.4">2.钣金件无毛刺，无扭曲变形；</text>
</g>
<g font-size="4.1">
<text x="343.7" y="259.9">版本号</text>
<text x="396.6" y="259.9">比 例</text>
<text x="230.9" y="266.1">标记</text>
<text x="238.3" y="266.1">处数</text>
<text x="249.2" y="266.1">更改内容</text>
<text x="268.4" y="266.2">签 字</text>
<text x="281.7" y="266.2">日期</text>
<text x="233.4" y="271.2">设 计</text>
<text x="262.6" y="271.2">标准化</text>
<text x="351" y="272.9">共</text>
<text x="385" y="272.9">第</text>
<text x="396.5" y="272.9">张</text>
<text x="233.4" y="276.1">校 对</text>
<text x="233.4" y="281.2">审 定</text>
<text x="263.4" y="281.2">日 期</text>
<text x="264.2" y="276.1">批准</text>
<text x="233.4" y="286.2">工 艺</text>
</g>
</svg>
